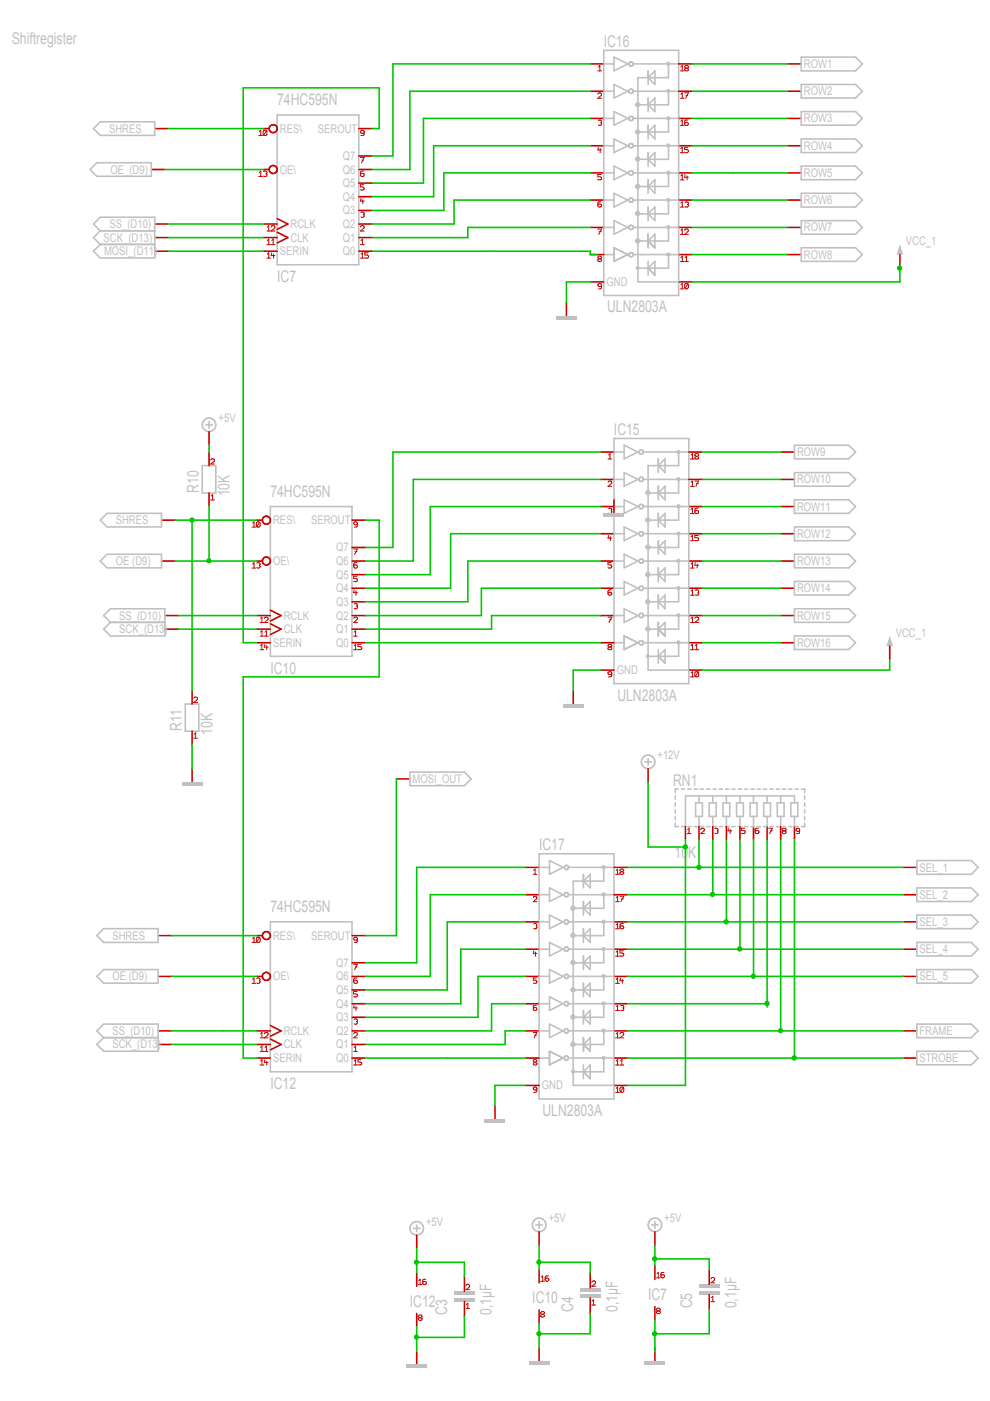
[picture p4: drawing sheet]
<svg xmlns="http://www.w3.org/2000/svg" width="210mm" height="297mm" viewBox="0 0 210 297" stroke-linecap="round" stroke-linejoin="round" font-family="sans-serif">
<path d="M114.3 181h15.9v52h-15.9zM124.4 186.8h.7" fill="none" stroke="#c0c0c0" stroke-width=".34"/>
<g fill="none" stroke="#c80000" stroke-width=".34">
<path d="M111.4 195.5h2.9M111.4 189.7h2.9M111.4 183.9h2.9M130.2 195.5h2.9M111.4 201.3h2.9M111.4 207h2.9M111.4 212.8h2.9M111.4 218.6h2.9M130.2 201.3h2.9M130.2 207h2.9M130.2 212.8h2.9M130.2 218.6h2.9"/>
<path d="M111.4 230.1h2.9M130.2 224.3h2.9M130.2 230.1h2.9"/>
</g>
<g fill="none" stroke="#c80000" stroke-width=".21">
<path d="M113.1 190.3a.39 .39 0 0 1 .4-.3 .39 .39 0 0 1 .3 .4l-.7 .8h.7M113.1 185.4h.7M113.2 195.9l.2-.1 .3 .1v.5M113.2 184.5l.3-.2v1.1M113.7 196.4h.1M113.7 196.4l.1 .2a.42 .42 0 0 1-.6 .2M130.5 196.9h.8M130.6 196.1l.3-.3v1.1M132.2 195.8l-.6 .1-.2 .7a.42 .42 0 0 0 .4 .3 .42 .42 0 0 0 .4-.3 .44 .44 0 0 0-.4-.3 .44 .44 0 0 0-.4 .3M113.1 218.9h.7l-.6 1.1M113.2 201.6l-.1 .5h.7M113.4 219.5h.3"/>
<path d="M113.5 201.8v.9M113.7 207.3h-.6v.5h.4l.3 .3-.1 .3-.2 .1-.4-.1M113.7 213.1l-.5 .1-.1 .8a.39 .39 0 0 0 .4 .3 .39 .39 0 0 0 .3-.4 .41 .41 0 0 0-.3-.3 .41 .41 0 0 0-.4 .3M130.5 202.7h.8M130.5 208.5h.8M130.5 214.2h.8M130.6 201.8l.3-.2v1.1M130.6 207.6l.3-.3v1.2M130.6 213.4l.3-.3v1.1M130.6 219.2l.3-.3v1.1M131.4 219.2a.42 .42 0 0 1 .4-.3 .42 .42 0 0 1 .4 .3v.3l-.8 .5h.8M131.6 213.2a.41 .41 0 0 1 .4 0 .41 .41 0 0 1 .2 .3v.2"/>
<path d="M131.6 207.3l-.2 .6h.8M132 207.6v.9M132 213.7h.2M132.2 201.6h-.8v.5h.6l.2 .3-.2 .3-.6-.1M132.2 213.7v.3a.44 .44 0 0 1-.6 .2M113.8 230.8a.39 .39 0 0 1-.4 .3 .39 .39 0 0 1-.3-.3 .39 .39 0 0 1 .4-.3 .39 .39 0 0 1 .3 .3l-.1 .7-.5 .1M130.5 220h.8M130.5 225.8h.8M130.5 231.6h.8M130.6 225l.3-.3v1.1M130.6 230.8l.3-.3v1.1M131.4 225.8h.8"/>
<path d="M131.6 225l.3-.3v1.1M132.2 230.5v1l-.2 .1-.4-.1M132.2 230.5a.45 .45 0 0 0-.8 .3l.2 .7M132.2 230.5l-.6 1"/>
</g>
<g fill="#c0c0c0">
<circle cx="121.5" cy="221.4" r=".57"/>
<circle cx="121.5" cy="215.6" r=".57"/>
<circle cx="121.5" cy="209.9" r=".57"/>
<circle cx="121.5" cy="204.1" r=".57"/>
<circle cx="121.5" cy="198.3" r=".57"/>
<circle cx="121.5" cy="192.6" r=".57"/>
</g>
<g fill="none" stroke="#c0c0c0" stroke-width=".34">
<path d="M121.5 198.4h4.4M121.5 192.6h4.4M123.7 185.4v2.9M123.7 191.1v2.9M123.7 196.9v2.9M123.7 186.8l1.4-1.4v2.9zM124.4 186.8h-2.9v43.3h8.7M125.1 186.8h.8M125.1 191.1v2.9l-1.4-1.4zM125.1 196.9v2.9l-1.4-1.4zM121.5 204.1h4.4M121.5 209.9h4.4"/>
<path d="M121.5 215.7h4.4M123.7 202.7v2.9M123.7 208.4v2.9M123.7 214.2v2.9M123.7 204.1l1.4-1.4v2.9zM125.1 208.4v2.9l-1.4-1.4zM125.1 214.2v2.9l-1.4-1.4zM121.5 221.4h4.4M123.7 220v2.9M125.1 220v2.9l-1.4-1.5z"/>
</g>
<g fill="#c0c0c0">
<circle cx="128" cy="218.5" r=".46"/>
<circle cx="128" cy="212.7" r=".45"/>
<circle cx="128" cy="207" r=".46"/>
<circle cx="128" cy="201.2" r=".45"/>
<circle cx="128" cy="195.4" r=".45"/>
<circle cx="128" cy="189.7" r=".46"/>
<circle cx="128" cy="183.9" r=".45"/>
</g>
<g fill="none" stroke="#c0c0c0" stroke-width=".34">
<path d="M114.3 183.9h2.2M114.3 189.7h2.2M114.3 195.5h2.2M116.5 182.5l2.9 1.4-2.9 1.5zM116.5 188.3l2.9 1.4-2.9 1.4zM116.5 194l2.9 1.5-2.9 1.4zM116.5 199.8l2.9 1.5-2.9 1.4zM120.5 183.9h9.7M120.5 189.7h9.7M120.5 195.5h9.7M128 183.9v2.9h-2.1M128 189.7v2.9h-2.1"/>
<path d="M128 195.5v2.9h-2.1M114.3 201.3h2.2M114.3 212.8h2.2M114.3 207h2.2M114.3 218.6h2.2M116.5 205.6l2.9 1.4-2.9 1.4zM116.5 211.3l2.9 1.5-2.9 1.4zM120.5 201.3h9.7M120.5 212.8h9.7M120.5 207h9.7M120.5 218.6h9.7M128 201.3v2.8h-2.1"/>
<path d="M128 207v2.9h-2.1M128 212.8v2.9h-2.1M128 218.6v2.8h-2.1M116.5 222.9l2.9 1.4-2.9 1.5z"/>
<circle cx="120.1" cy="183.9" r=".46"/>
<circle cx="120.1" cy="195.5" r=".46"/>
<circle cx="120.1" cy="189.7" r=".45"/>
<circle cx="120.1" cy="218.6" r=".46"/>
<circle cx="120.1" cy="207" r=".46"/>
<circle cx="120.1" cy="201.2" r=".45"/>
<circle cx="120.1" cy="212.8" r=".45"/>
</g>
<path d="M130.2 183.9h2.9M130.2 189.7h2.9" fill="none" stroke="#c80000" stroke-width=".34"/>
<path d="M130.5 185.4h.8M130.5 191.2h.8M130.6 184.5l.3-.2v1.1M130.6 190.3l.3-.3v1.2M131.4 184.4v.2l.8 .4v.2l-.2 .2-.6-.2v-.2l.8-.4-.2-.3zM131.4 190h.8l-.5 1.2M131.7 190.6h.5" fill="none" stroke="#c80000" stroke-width=".21"/>
<g fill="#c0c0c0">
<circle cx="128" cy="224.3" r=".45"/>
<circle cx="121.5" cy="227.2" r=".45"/>
</g>
<g fill="none" stroke="#c0c0c0" stroke-width=".34">
<path d="M128 10.7h15.9v52h-15.9zM138.1 16.5h.8M116.5 217.1l2.9 1.5-2.9 1.4zM114.3 224.3h2.2M116.5 222.9l2.9 1.4-2.9 1.5zM120.8 224.3h9.4M123.7 220v2.9M123.7 225.8v2.9M123.7 221.4l1.4 1.5M125.1 225.8v2.9l-1.4-1.5zM128 224.3v2.9h-6.5"/>
<circle cx="120.1" cy="224.3" r=".46"/>
</g>
<g fill="none" stroke="#c80000" stroke-width=".34">
<path d="M125.1 19.3h2.9M125.1 13.5h2.9M125.1 30.9h2.9M125.1 36.7h2.9M125.1 25.1h2.9M143.9 30.9h2.9M143.9 36.7h2.9M143.9 25.1h2.9M125.1 42.4h2.9M125.1 48.2h2.9M125.1 59.8h2.9M143.9 42.4h2.9"/>
<path d="M143.9 48.2h2.9M143.9 54h2.9M143.9 59.8h2.9M111.4 224.3h2.9"/>
</g>
<g fill="none" stroke="#c80000" stroke-width=".21">
<path d="M126.7 20a.42 .42 0 0 1 .4-.3 .42 .42 0 0 1 .5 .3l-.1 .2-.8 .6h.9M126.7 15h.9M126.9 14.2l.3-.3v1.1M126.9 25.6l.1-.2 .5 .2v.4M126.9 31.2l-.2 .6h.9M127.3 31.5v.9M127.3 26h.2M127.5 37h-.8v.5h.6l.3 .3a.51 .51 0 0 1-.9 .3M127.5 26l.1 .3a.42 .42 0 0 1-.7 .2M144.2 32.4h.8M144.2 38.1h.8M144.2 26.6h.8"/>
<path d="M144.4 25.7l.3-.3v1.2M144.4 31.5l.3-.3v1.2M144.4 37.3l.3-.3v1.1M145.2 37v.6h.8M145.7 37.3v.8M145.8 31.2h-.6v.5h.5l.3 .4-.3 .3-.5-.1M145.8 25.4l-.6 .2v.7a.41 .41 0 0 0 .4 .3 .41 .41 0 0 0 .4-.4 .42 .42 0 0 0-.8-.2v.2M126.7 48.6h.9l-.6 1.1M127 49.1h.5M127.5 42.8l-.6 .1-.2 .7a.39 .39 0 0 0 .6 .3 .39 .39 0 0 0 .2-.6 .47 .47 0 0 0-.8 .2M144.2 43.9h.8M144.2 49.7h.8"/>
<path d="M144.2 55.5h.8M144.4 43.1l.3-.3v1.1M144.4 48.9l.3-.3v1.1M144.4 54.6l.3-.3v1.2M145.2 48.9a.42 .42 0 0 1 .4-.4 .42 .42 0 0 1 .4 .4l-.8 .8h.8M145.2 55.5h.8M145.2 42.9a.44 .44 0 0 1 .8 .2l-.2 .2M145.2 54.6l.3-.3v1.2M145.8 43.3h.1M145.8 43.3l.2 .2a.42 .42 0 0 1-.3 .4 .42 .42 0 0 1-.5-.1M127.6 60.5a.42 .42 0 0 1-.5 .3 .42 .42 0 0 1-.4-.4 .44 .44 0 0 1 .4-.3 .44 .44 0 0 1 .5 .3l-.1 .7-.6 .2M144.2 61.3h.8"/>
<path d="M144.4 60.4l.3-.3v1.2M145.8 60.2l.2 .8a.42 .42 0 0 1-.8 .1M145.8 60.2a.44 .44 0 0 0-.6 .2v.7M145.8 60.2l-.6 .9M113.2 224.7l-.1 .3 .7 .4-.1 .4h-.5l-.1-.2v-.2l.7-.4-.1-.3z"/>
</g>
<g fill="#c0c0c0">
<circle cx="135.2" cy="51.1" r=".57"/>
<circle cx="135.2" cy="45.3" r=".57"/>
<circle cx="135.2" cy="39.5" r=".57"/>
<circle cx="135.2" cy="33.7" r=".57"/>
<circle cx="135.2" cy="28" r=".57"/>
<circle cx="135.2" cy="22.2" r=".56"/>
</g>
<g fill="none" stroke="#c0c0c0" stroke-width=".34">
<path d="M137.4 15v2.9M137.4 16.5l1.5-1.5v2.9zM138.1 16.5h-2.8v43.3h8.6M138.9 16.5h.7M135.3 28h4.3M135.3 33.8h4.3M135.3 39.5h4.3M135.3 22.2h4.3M137.4 20.8v2.9M137.4 26.5v3M137.4 32.3v2.9M137.4 38.1v2.9"/>
<path d="M137.4 22.2l1.5-1.4v2.9zM137.4 39.5l1.5-1.4v2.9zM138.9 26.5v3l-1.5-1.5zM138.9 32.3v2.9l-1.5-1.4zM135.3 45.3h4.3M135.3 51.1h4.3M137.4 43.9v2.9M137.4 49.7v2.8M137.4 51.1l1.5-1.4v2.8zM138.9 43.9v2.9l-1.5-1.5z"/>
</g>
<g fill="#c0c0c0">
<circle cx="141.7" cy="48.2" r=".46"/>
<circle cx="141.7" cy="42.4" r=".45"/>
<circle cx="141.7" cy="36.6" r=".46"/>
<circle cx="141.7" cy="30.8" r=".45"/>
<circle cx="141.7" cy="25.1" r=".45"/>
<circle cx="141.7" cy="19.3" r=".46"/>
<circle cx="141.7" cy="13.5" r=".45"/>
</g>
<g fill="none" stroke="#c0c0c0" stroke-width=".34">
<path d="M128 13.5h2.2M128 19.3h2.2M130.2 12.1l2.9 1.4-2.9 1.5zM130.2 17.9l2.9 1.4-2.9 1.5zM134.2 13.5h9.7M134.2 19.3h9.7M141.7 13.5v3h-2.1M141.7 19.3v2.9h-2.1M128 25.1h2.2M128 30.9h2.2M128 36.7h2.2M130.2 23.7l2.9 1.4-2.9 1.4z"/>
<path d="M130.2 29.5l2.9 1.4-2.9 1.4zM130.2 35.2l2.9 1.5-2.9 1.4zM134.2 25.1h9.7M134.2 30.9h9.7M134.2 36.7h9.7M141.7 25.1v2.9h-2.1M141.7 30.9v2.9h-2.1M141.7 36.7v2.8h-2.1M128 42.4h2.2M128 48.2h2.2M130.2 52.5l2.9 1.5-2.9 1.4zM130.2 41l2.9 1.4-2.9 1.5z"/>
<path d="M134.2 42.4h9.7M134.2 48.2h9.7M141.7 42.4v2.9h-2.1M141.7 48.2v2.9h-2.1"/>
<circle cx="133.8" cy="19.3" r=".46"/>
<circle cx="133.8" cy="13.6" r=".46"/>
<circle cx="133.8" cy="25.1" r=".47"/>
<circle cx="133.8" cy="36.7" r=".47"/>
<circle cx="133.8" cy="30.9" r=".46"/>
<circle cx="133.8" cy="48.2" r=".46"/>
<circle cx="133.8" cy="42.4" r=".46"/>
</g>
<path d="M143.9 13.5h2.9M143.9 19.3h2.9" fill="none" stroke="#c80000" stroke-width=".34"/>
<path d="M144.2 15h.8M144.4 14.2l.3-.3v1.1M144.4 20l.3-.3v1.1M145.2 19.7h.8l-.6 1.1M145.4 13.9l-.2 .4 .8 .3-.2 .4-.6-.1v-.3l.8-.3-.2-.4zM144.2 20.8h.8M145.5 20.2h.3" fill="none" stroke="#c80000" stroke-width=".21"/>
<g fill="#c0c0c0">
<circle cx="141.7" cy="54" r=".45"/>
<circle cx="135.2" cy="56.8" r=".44"/>
</g>
<g fill="none" stroke="#c0c0c0" stroke-width=".34">
<path d="M128 54h2.2M130.2 46.8l2.9 1.4-2.9 1.5zM130.2 52.5l2.9 1.5-2.9 1.4zM134.5 54h9.4M137.4 49.7v2.8M137.4 55.4v2.9M137.4 51.1l1.5 1.4M138.9 55.4v2.9l-1.5-1.4zM141.7 54v2.9h-6.4M130.2 93h15.9v51.9h-15.9zM140.3 98.7h.7"/>
<circle cx="133.8" cy="54" r=".47"/>
</g>
<g fill="none" stroke="#c80000" stroke-width=".34">
<path d="M125.1 54h2.9M127.3 95.8h2.9M127.3 113.2h2.9M127.3 119h2.9M127.3 107.4h2.9M127.3 101.6h2.9M146.1 113.2h2.8M146.1 119h2.8M146.1 107.4h2.8M127.3 124.7h2.9M127.3 130.5h2.9M146.1 124.7h2.8"/>
<path d="M146.1 130.5h2.8M146.1 136.3h2.8M127.3 142.1h2.9M146.1 142.1h2.8"/>
</g>
<g fill="none" stroke="#c80000" stroke-width=".21">
<path d="M127 54.3l-.3 .4 .9 .4-.3 .4-.6-.2v-.2l.9-.4-.3-.4zM128.9 97.3h.8M129 96.5l.3-.3v1.1M128.9 102.2a.42 .42 0 0 1 .5-.2 .42 .42 0 0 1 .3 .4l-.8 .7h.8M129 107.8a.41 .41 0 0 1 .5 0 .41 .41 0 0 1 .2 .3l-.1 .2M129 113.5l-.1 .6h.8M129.4 113.8v.8M129.5 108.3h.1M129.6 119.3h-.7v.5h.7l.1 .3a.51 .51 0 0 1-.8 .3M129.6 108.3l.1 .3a.42 .42 0 0 1-.7 .2M146.4 114.6h.8M146.4 108.9h.8"/>
<path d="M146.5 108l.3-.3v1.2M146.5 113.8l.3-.3v1.1M146.5 119.6l.3-.3v1.1M147.4 119.3l-.1 .5h.8M147.8 119.6v.8M148 113.5h-.7v.5l.7 .1 .1 .3a.54 .54 0 0 1-.8 .2M148 107.7l-.6 .1-.1 .8a.39 .39 0 0 0 .5 .3 .39 .39 0 0 0 .2-.6 .42 .42 0 0 0-.7 .2M128.9 130.9h.8l-.6 1.1M129.2 131.4h.4M129.6 125.1l-.6 .1-.1 .7a.42 .42 0 0 0 .4 .3 .42 .42 0 0 0 .4-.3v-.1a.44 .44 0 0 0-.4-.3 .44 .44 0 0 0-.4 .3M146.4 120.4h.8M146.4 126.2h.8"/>
<path d="M146.4 132h.8M146.4 137.8h.8M146.5 125.3l.3-.2v1.1M146.5 131.1l.3-.2v1.1M146.5 136.9l.3-.3v1.2M147.3 131.1a.39 .39 0 0 1 .5-.2 .39 .39 0 0 1 .2 .5l-.7 .6h.8M147.3 137.8h.8M147.4 125.2a.42 .42 0 0 1 .7 .1l-.1 .3M147.4 136.9l.3-.3v1.2M147.9 125.6h.1M148 125.6l.1 .3a.45 .45 0 0 1-.7 .2M129.7 142.8a.42 .42 0 0 1-.4 .2 .42 .42 0 0 1-.4-.3 .44 .44 0 0 1 .4-.3 .44 .44 0 0 1 .4 .3l-.1 .7-.6 .1"/>
<path d="M146.4 143.5h.8M146.5 142.7l.3-.3v1.1M148 142.5l.1 .8a.47 .47 0 0 1-.7 .1M148 142.5a.47 .47 0 0 0-.7 .2l.1 .7M148 142.5l-.6 .9"/>
</g>
<g fill="#c0c0c0">
<circle cx="137.4" cy="133.3" r=".57"/>
<circle cx="137.4" cy="127.6" r=".57"/>
<circle cx="137.3" cy="121.8" r=".57"/>
<circle cx="137.3" cy="116" r=".57"/>
<circle cx="137.4" cy="110.3" r=".57"/>
<circle cx="137.3" cy="104.5" r=".57"/>
</g>
<g fill="none" stroke="#c0c0c0" stroke-width=".34">
<path d="M139.6 97.3v2.9M139.6 98.7l1.4-1.4v2.9zM140.3 98.7h-2.9v43.4h8.7M141 98.7h.7M137.4 110.3h4.3M137.4 116.1h4.3M137.4 104.5h4.3M139.6 103.1v2.9M139.6 108.8v2.9M139.6 114.6v2.9M139.6 104.5l1.4-1.4v2.9zM139.6 110.3l1.4-1.5v2.9z"/>
<path d="M139.6 116.1l1.4-1.5v2.9zM137.4 121.8h4.3M137.4 127.6h4.3M137.4 133.4h4.3M139.6 120.4v2.9M139.6 126.2v2.9M139.6 132v2.8M139.6 127.6l1.4-1.4v2.9zM141 120.4v2.9l-1.4-1.5zM141 132v2.8l-1.4-1.4z"/>
</g>
<g fill="#c0c0c0">
<circle cx="143.9" cy="130.5" r=".45"/>
<circle cx="143.9" cy="124.7" r=".45"/>
<circle cx="143.8" cy="118.9" r=".46"/>
<circle cx="143.9" cy="113.1" r=".45"/>
<circle cx="143.8" cy="107.4" r=".46"/>
<circle cx="143.9" cy="101.6" r=".45"/>
<circle cx="143.9" cy="95.8" r=".45"/>
</g>
<g fill="none" stroke="#c0c0c0" stroke-width=".34">
<path d="M130.2 95.8h2.1M132.3 94.4l3 1.4-3 1.5zM136.4 95.8h9.7M143.9 95.8v2.9h-2.2M130.2 101.6h2.1M130.2 107.4h2.1M130.2 113.2h2.1M130.2 119h2.1M132.3 100.2l3 1.4-3 1.5zM132.3 106l3 1.4-3 1.4zM132.3 111.7l3 1.5-3 1.4zM132.3 117.5l3 1.5-3 1.4z"/>
<path d="M136.4 101.6h9.7M136.4 107.4h9.7M136.4 113.2h9.7M136.4 119h9.7M143.9 101.6v2.9h-2.2M143.9 107.4v2.9h-2.2M143.9 113.2v2.9h-2.2M143.9 119v2.8h-2.2M130.2 124.7h2.1M130.2 130.5h2.1M132.3 134.8l3 1.5-3 1.4zM132.3 123.3l3 1.4-3 1.5z"/>
<path d="M136.4 124.7h9.7M136.4 130.5h9.7M143.9 124.7v2.9h-2.2M143.9 130.5v2.9h-2.2"/>
<circle cx="136" cy="95.8" r=".47"/>
<circle cx="136" cy="107.4" r=".46"/>
<circle cx="136" cy="113.2" r=".46"/>
<circle cx="136" cy="101.6" r=".46"/>
<circle cx="136" cy="118.9" r=".45"/>
<circle cx="136" cy="124.7" r=".47"/>
<circle cx="136" cy="130.5" r=".46"/>
</g>
<path d="M146.1 95.8h2.8M146.1 101.6h2.8" fill="none" stroke="#c80000" stroke-width=".34"/>
<path d="M146.4 97.3h.8M146.5 96.5l.3-.3v1.1M147.5 96.2l-.2 .4 .8 .3-.2 .4-.6-.1v-.3l.8-.3-.2-.4zM146.4 103.1h.8M146.5 102.2l.3-.2v1.1M147.3 102h.8l-.6 1.1M147.6 102.5h.4" fill="none" stroke="#c80000" stroke-width=".21"/>
<g fill="#c0c0c0">
<circle cx="143.8" cy="136.2" r=".46"/>
<circle cx="137.4" cy="139.1" r=".44"/>
</g>
<g fill="none" stroke="#c0c0c0" stroke-width=".34">
<path d="M130.2 136.3h2.1M132.3 129.1l3 1.4-3 1.5zM132.3 134.8l3 1.5-3 1.4zM136.7 136.3h9.4M139.6 139.1l1.4-1.4v2.9zM139.6 132v2.8M139.6 137.7v2.9M139.6 133.4l1.4 1.4M143.9 136.3v2.8h-6.5"/>
<circle cx="136" cy="136.3" r=".46"/>
</g>
<path d="M127.3 136.3h2.9M121.5 146.4v2.9" fill="none" stroke="#c80000" stroke-width=".34"/>
<path d="M129.1 136.6l-.2 .4 .8 .4-.2 .4h-.4l-.2-.2v-.2l.8-.4-.2-.4z" fill="none" stroke="#c80000" stroke-width=".21"/>
<path d="M119.4 149.3h4.3v.7h-4.3z" fill-rule="evenodd" fill="#c0c0c0"/>
<path d="M130.2 106v2.8" fill="none" stroke="#c80000" stroke-width=".34"/>
<path d="M128 108.8h4.3v.8h-4.3z" fill-rule="evenodd" fill="#c0c0c0"/>
<path d="M84 165.1h2.9" fill="none" stroke="#c80000" stroke-width=".34"/>
<path d="M86.9 163.7h11.6l1.4 1.4-1.4 1.5h-11.6z" fill="none" stroke="#c0c0c0" stroke-width=".34"/>
<g fill="#c0c0c0">
<path d="M148.2 272.3h4.4v.7h-4.4z" fill-rule="evenodd"/>
<path d="M148.2 273.8h4.4v.7h-4.4z" fill-rule="evenodd"/>
</g>
<path d="M150.4 269.1v3.2M150.4 274.5v3.2" fill="none" stroke="#c80000" stroke-width=".34"/>
<path d="M150.7 271.1l.3-.3 .4 .2v.4l-.7 .6h.8M150.7 276h.8M150.8 275.1l.3-.3v1.2" fill="none" stroke="#c80000" stroke-width=".21"/>
<g fill="#c0c0c0">
<path d="M123 273h4.3v.8h-4.3z" fill-rule="evenodd"/>
<path d="M123 274.5h4.3v.7h-4.3z" fill-rule="evenodd"/>
</g>
<path d="M125.1 269.8v3.2M125.1 275.2v3.3" fill="none" stroke="#c80000" stroke-width=".34"/>
<path d="M125.5 271.9a.42 .42 0 0 1 .4-.3 .42 .42 0 0 1 .4 .3l-.1 .3-.7 .5h.8M125.5 276.7h.8M125.6 275.8l.3-.3v1.2" fill="none" stroke="#c80000" stroke-width=".21"/>
<g fill="#c0c0c0">
<path d="M96.3 273.8h4.3v.7h-4.3z" fill-rule="evenodd"/>
<path d="M96.3 275.2h4.3v.7h-4.3z" fill-rule="evenodd"/>
</g>
<g fill="none" stroke="#c80000" stroke-width=".34">
<path d="M32.8 27.3h2.9M55.9 27.3h1.2M55.9 35.9h1.2M76.1 27.3h2.9M76.1 35.9h2.9M76.1 33.1h2.9M76.1 38.8h2.9M55.9 53.3h2.9M55.9 47.5h2.9M55.9 50.4h2.9M58.8 46.4l2.2 1.1-2.2 1.1M58.8 49.2l2.2 1.2-2.2 1.1"/>
<path d="M76.1 53.3h2.9M76.1 47.5h2.9M76.1 50.4h2.9M76.1 41.7h2.9M76.1 44.6h2.9M44.3 91.5v2.9M44.3 95.8v2.9M34.2 110.3h2.9M44.3 104.5v2.9M54.4 110.3h1.2M54.4 119h1.2M74.6 110.3h2.9"/>
<path d="M74.6 119h2.9M74.6 116.1h2.9M54.4 136.3h2.9M54.4 130.5h2.9M54.4 133.4h2.9M57.3 129.4l2.3 1.1-2.3 1.2M57.3 132.2l2.3 1.2-2.3 1.1M74.6 136.3h2.9M74.6 130.5h2.9M74.6 133.4h2.9M74.6 121.8h2.9M74.6 124.7h2.9"/>
<path d="M74.6 127.6h2.9M40.7 146.4v2.9M40.7 155v2.9M40.7 163v2.9M145.3 175.3v2.8M148.2 175.3v2.8M151.1 175.3v2.8M154 175.3v2.8M156.9 175.3v2.8M159.8 175.3v2.8M162.6 175.3v2.8M165.5 175.3v2.8"/>
<path d="M168.4 175.3v2.8M33.5 198.4h2.9M54.4 198.4h1.2M74.6 198.4h2.9M54.4 207h1.2M54.4 218.6h2.9M57.3 217.4l2.3 1.2-2.3 1.1M74.6 207h2.9M74.6 218.6h2.9M74.6 204.1h2.9M74.6 209.9h2.9M74.6 212.8h2.9"/>
<path d="M74.6 215.7h2.9M54.4 224.3h2.9M54.4 221.4h2.9M57.3 220.3l2.3 1.1-2.3 1.2M74.6 224.3h2.9M74.6 221.4h2.9M88.3 269.8v2.9M88.3 278.5v2.8M98.5 270.6v3.2M98.5 275.9v3.3M114.3 269.1v2.9M114.3 277.7v2.9"/>
<path d="M138.9 268.4v2.9M138.9 277v2.9"/>
<circle cx="57.9" cy="35.9" r=".84"/>
<circle cx="57.9" cy="27.3" r=".85"/>
<circle cx="56.5" cy="118.9" r=".85"/>
<circle cx="56.5" cy="110.3" r=".85"/>
<circle cx="56.5" cy="198.4" r=".85"/>
<circle cx="56.5" cy="207" r=".85"/>
</g>
<g fill="none" stroke="#c80000" stroke-width=".21">
<path d="M54.9 28.7h.8M54.9 37.4h.8M55 27.9l.3-.3v1.1M55 36.6l.3-.3v1.1M55.9 36.4a.43 .43 0 0 1 .4-.1 .43 .43 0 0 1 .3 .4l-.1 .1M56.4 36.8h.1M56.5 27.7l.1 .8a.47 .47 0 0 1-.7 .2M56.5 27.7a.42 .42 0 0 0-.7 .2l.1 .8M56.5 36.8l.1 .3a.45 .45 0 0 1-.7 .2M56.5 27.7l-.6 1M76.4 33.4h.8l-.6 1.1M76.7 34h.4"/>
<path d="M77.1 36.3l-.6 .1-.1 .7a.42 .42 0 0 0 .4 .3 .42 .42 0 0 0 .4-.3v-.1a.42 .42 0 0 0-.4-.3 .42 .42 0 0 0-.4 .3M77.1 39.2h-.7v.4h.5l.3 .4a.51 .51 0 0 1-.8 .2M77.2 28a.41 .41 0 0 1-.4 .3 .41 .41 0 0 1-.4-.4 .42 .42 0 0 1 .7-.2v1h-.6M56.6 54.7h.8M56.6 49h.8M56.6 51.9h.8M56.7 48.1l.3-.3v1.2M56.7 51l.3-.3v1.2M56.7 53.9l.3-.3v1.1M57.5 48.1a.42 .42 0 0 1 .4-.3 .42 .42 0 0 1 .4 .3l-.1 .3-.7 .6h.8M57.5 51.9h.8M57.6 53.6l-.1 .6h.8"/>
<path d="M57.6 51l.3-.3v1.2M58 53.9v.8M76.4 48.1a.42 .42 0 0 1 .4-.3 .42 .42 0 0 1 .4 .3l-.1 .3-.7 .6h.8M76.4 54.7h.8M76.4 51.9h.8M76.5 45a.41 .41 0 0 1 .5 0 .41 .41 0 0 1 .2 .3l-.1 .2M76.5 51l.3-.3v1.2M76.5 53.9l.3-.3v1.1M76.5 42l-.1 .6h.8M76.9 42.3v.9M77 45.5h.1M77.1 45.5v.5l-.2 .1-.4-.1"/>
<path d="M78.1 53.6h-.8v.5h.6l.2 .3a.51 .51 0 0 1-.8 .3M44.7 97.5a.42 .42 0 0 1 .4-.2 .42 .42 0 0 1 .4 .3l-.8 .8h.8M44.7 106h.8M44.8 105.2l.3-.3v1.1M53.4 111.8h.8M53.6 110.9l.2-.3v1.2M53.6 119.6l.2-.3v1.1M54.4 119.4a.44 .44 0 0 1 .5-.1 .44 .44 0 0 1 .3 .4l-.2 .1M54.9 119.8h.1M55 110.7l.2 .8a.45 .45 0 0 1-.8 .2M55 119.8l.2 .3a.45 .45 0 0 1-.8 .3M55 110.7l-.1-.1-.5 .1v1"/>
<path d="M55 110.7l-.6 1M75 116.4h.8l-.6 1.2M75.3 117h.4M75.7 119.3l-.6 .1-.1 .7a.42 .42 0 0 0 .4 .4 .42 .42 0 0 0 .4-.4 .42 .42 0 0 0-.4-.4 .42 .42 0 0 0-.4 .4M75.8 111a.42 .42 0 0 1-.4 .3 .42 .42 0 0 1-.4-.3v-.1a.42 .42 0 0 1 .4-.3 .42 .42 0 0 1 .4 .3l-.1 .8-.6 .1M53.4 120.4h.8M55.2 137.8h.7M55.2 132h.7M55.2 134.9h.7M55.2 131.1l.3-.2v1.1M55.2 134l.3-.3v1.2M55.2 136.9l.3-.3v1.2"/>
<path d="M56 131.1a.39 .39 0 0 1 .6-.2 .39 .39 0 0 1 .2 .5l-.8 .6h.9M56 134.9h.9M56.2 134l.3-.3v1.2M56.2 136.6l-.2 .6h.9M56.6 136.9v.9M75 131.1a.39 .39 0 0 1 .5-.2 .39 .39 0 0 1 .2 .5l-.7 .6h.8M75 137.8h.8M75 134.9h.8M75.1 128.1a.41 .41 0 0 1 .4-.1 .41 .41 0 0 1 .3 .4l-.1 .1M75.1 134l.3-.3v1.2M75.1 136.9l.3-.3v1.2M75.1 125.1l-.1 .5h.8"/>
<path d="M75.5 125.3v.9M75.6 128.5h.1M75.7 122.2h-.7v.4h.5l.3 .4a.51 .51 0 0 1-.8 .2M75.7 128.5l.1 .3a.44 .44 0 0 1-.7 .2M76.6 136.6h-.7v.5h.5l.3 .4a.51 .51 0 0 1-.8 .2M41.1 148.1a.42 .42 0 0 1 .4-.3 .42 .42 0 0 1 .4 .3l-.1 .3-.7 .5h.8M41.1 156.5h.8M41.2 155.7l.3-.3v1.1M145.7 176.7h.8M145.8 175.9l.3-.3v1.1M148.5 175.9a.42 .42 0 0 1 .4-.3 .42 .42 0 0 1 .5 .3l-.1 .2-.8 .6h.9M151.6 175.7a.41 .41 0 0 1 .4-.1 .41 .41 0 0 1 .2 .4l-.1 .1"/>
<path d="M152.1 176.1h.1M152.1 176.1l.1 .3a.42 .42 0 0 1-.6 .3M154.4 175.6l-.1 .5h.9M154.8 175.9v.8M157.9 175.6h-.7v.5h.5l.3 .3a.51 .51 0 0 1-.8 .3M160.8 175.6l-.6 .1-.1 .7a.4 .4 0 0 0 .5 .3 .4 .4 0 0 0 .2-.6 .45 .45 0 0 0-.7 .3M163 175.6h.8l-.6 1.1M163.3 176.1h.4M165.9 175.8l.2-.2h.4l.2 .2v.2l-.8 .4 .2 .3h.4l.2-.3-.8-.4zM169.5 176l-.4 .3-.3-.4a.39 .39 0 0 1 .4-.3 .39 .39 0 0 1 .3 .3v.8h-.6M53.4 199.8h.8M53.6 199l.2-.3v1.1"/>
<path d="M55 198.8l.2 .8a.47 .47 0 0 1-.8 .1M55 198.8a.44 .44 0 0 0-.6 .2v.7M55 198.8l-.6 .9M75.8 199.1a.42 .42 0 0 1-.5 .3 .42 .42 0 0 1-.3-.4 .44 .44 0 0 1 .4-.3 .44 .44 0 0 1 .4 .3l-.1 .7-.6 .1M53.4 208.5h.8M53.6 207.6l.2-.3v1.2M54.4 207.4a.44 .44 0 0 1 .5 0 .44 .44 0 0 1 .3 .3l-.2 .2M54.9 207.9h.1M55 207.9l.2 .3a.45 .45 0 0 1-.8 .2M55.2 219.2l.3-.3v1.1M56 219.2a.42 .42 0 0 1 .5-.3 .42 .42 0 0 1 .4 .3l-.1 .3-.8 .5h.9M75 219.2a.42 .42 0 0 1 .4-.3 .42 .42 0 0 1 .4 .3l-.1 .3-.7 .5h.8"/>
<path d="M75 204.5h.8l-.6 1.1M75.1 216.1a.41 .41 0 0 1 .4-.1 .41 .41 0 0 1 .3 .4l-.1 .2M75.1 213.1l-.1 .6h.8M75.3 205h.4M75.5 213.4v.8M75.6 216.6h.1M75.7 207.3l-.6 .1-.1 .8a.42 .42 0 0 0 .4 .3 .42 .42 0 0 0 .4-.3l-.1-.3a.42 .42 0 0 0-.7 .2M75.7 210.2h-.7v.5l.7 .1 .1 .3a.54 .54 0 0 1-.8 .2M75.7 216.6v.4l-.2 .2-.4-.2M55.2 225.8h.7M55.2 220h.7M55.2 222.9h.7"/>
<path d="M55.2 222.1l.3-.3v1.1M55.2 225l.3-.3v1.1M56 222.9h.9M56.2 224.7l-.2 .6h.9M56.2 222.1l.3-.3v1.1M56.6 225v.8M75 225.8h.8M75 222.9h.8M75.1 222.1l.3-.3v1.1M75.1 225l.3-.3v1.1M76.6 224.7h-.7v.5h.5l.3 .4a.54 .54 0 0 1-.8 .1M88.7 272.4h.8"/>
<path d="M88.8 271.5l.3-.3v1.2M88.9 278.8l-.2 .4 .8 .4-.2 .4-.6-.2v-.2l.8-.4-.2-.4zM90.3 271.2l-.6 .1v.9a.42 .42 0 0 0 .7-.1v-.1a.42 .42 0 0 0-.4-.3 .42 .42 0 0 0-.4 .3M98.8 272.6l.3-.3 .4 .1v.5l-.7 .5h.8M98.8 277.4h.8M98.9 276.6l.3-.3v1.1M114.6 271.7h.8M114.8 270.8l.3-.3v1.2M114.9 278.1l-.3 .4 .8 .3-.1 .4h-.4l-.3-.1v-.3l.8-.3-.1-.4zM116.3 270.5l-.6 .1-.1 .8a.42 .42 0 0 0 .4 .3 .42 .42 0 0 0 .4-.3v-.1a.42 .42 0 0 0-.4-.3 .42 .42 0 0 0-.4 .3M139.2 270.9h.8M139.3 270l.3-.2v1.1"/>
<path d="M139.4 277.4l-.2 .3 .8 .4-.2 .4-.6-.2v-.2l.8-.4-.2-.3zM140.8 269.8l-.6 .1-.1 .7 .5 .3 .3-.3a.39 .39 0 0 0-.4-.4 .39 .39 0 0 0-.4 .4"/>
</g>
<g fill="none" stroke="#c0c0c0" stroke-width=".34">
<path d="M21.3 25.8h11.5v2.9h-11.5l-1.5-1.4zM58.8 24.4h17.3v31.7h-17.3zM42.9 98.7h2.9v5.8h-2.9zM43.6 90.1h1.4M44.3 89.4v1.4M21.3 110.3l1.4-1.5h11.5v2.9h-11.5zM57.3 107.4h17.3v31.7h-17.3zM39.3 149.3h2.9v5.7h-2.9zM143.2 168.7v.8M143.2 170.2v.7M143.2 171.7v.7M143.2 173.1v.7"/>
<path d="M143.2 174.5v.8h.6M143.8 167.3h-.6v.7M144.5 167.3h.7M144.5 175.3h.7M145.8 167.3h.7M145.8 175.3h.7M147.2 167.3h.7M147.2 175.3h.7M147.5 170.2h1.4v2.9h-1.4zM148.2 168.7v1.5M148.2 173.1v2.2M148.5 167.3h.7"/>
<path d="M148.5 175.3h.7M149.9 167.3h.6M149.9 175.3h.6M150.4 170.2h1.4v2.9h-1.4zM151.1 168.7v1.5M151.1 173.1v2.2M151.2 167.3h.6M151.2 175.3h.6M152.5 167.3h.7M152.5 175.3h.7M153.3 170.2h1.4v2.9h-1.4zM153.9 167.3h.7"/>
<path d="M153.9 175.3h.7M154 168.7v1.5M154 173.1v2.2M155.2 167.3h.7M155.2 175.3h.7M156.2 170.2h1.4v2.9h-1.4zM156.5 167.3h.7M156.5 175.3h.7M156.9 168.7v1.5M156.9 173.1v2.2M157.9 167.3h.6M157.9 175.3h.6"/>
<path d="M159 170.2h1.5v2.9h-1.5zM159.2 167.3h.7M159.2 175.3h.7M159.8 168.7v1.5M159.8 173.1v2.2M160.6 167.3h.6M160.6 175.3h.6M161.9 167.3h.7M161.9 175.3h.7M161.9 170.2h1.5v2.9h-1.5zM162.6 168.7v1.5M162.6 173.1v2.2"/>
<path d="M163.2 167.3h.7M163.2 175.3h.7M164.6 167.3h.6M164.6 175.3h.6M164.8 170.2h1.4v2.9h-1.4zM165.5 168.7v1.5M165.5 173.1v2.2M165.9 167.3h.7M165.9 175.3h.7M167.3 167.3h.6M167.3 175.3h.6M167.7 170.2h1.5v2.9h-1.5z"/>
<path d="M168.4 170.2v-1.5h-23.1v6.6M168.4 173.1v2.2M168.6 167.3h.6M168.6 175.3h.6M169.9 167.3h.7v.7M170.6 168.7v.8M170.6 170.2v.7M170.6 171.7v.7M170.6 173.1v.7M170.6 174.5v.8h-.7M22 196.9h11.5v2.9h-11.5l-1.5-1.4zM57.3 195.5h17.3v31.7h-17.3z"/>
<circle cx="44.3" cy="90.1" r="1.44"/>
</g>
<path d="M38.6 165.9h4.3v.7h-4.3z" fill-rule="evenodd" fill="#c0c0c0"/>
<g fill="none" stroke="#c80000" stroke-width=".34">
<path d="M167 13.5h2.9M32.1 35.9h2.9M32.8 47.5h2.9M32.8 50.4h2.9M32.8 53.3h2.9M34.2 119h2.9M35 130.5h2.8M35 133.4h2.8M191.5 195.5h2.9M191.5 189.7h2.9M191.5 183.9h2.9M33.5 218.6h2.9"/>
<path d="M33.5 207h2.9M191.5 207h2.9M191.5 201.3h2.9M33.5 221.4h2.9M88.3 261.9v2.9M114.3 261.2v2.8M138.9 261.2v2.8M138.9 285.7v2.9"/>
</g>
<g fill="none" stroke="#c0c0c0" stroke-width=".34">
<path d="M169.9 12.1h11.5l1.4 1.4-1.4 1.5h-11.5zM19.1 35.9l1.4-1.4h11.6v2.9h-11.6zM21.3 48.9l-1.5-1.4 1.5-1.4h11.5v8.6h-11.5l-1.5-1.4 1.5-1.5M21.3 48.9h11.5M21.3 48.9l-1.5 1.5 1.5 1.4M21.3 51.8h11.5M21.3 119l1.4-1.5h11.5v2.9h-11.5zM22 130.5l1.4-1.4h11.6v5.7h-11.6l-1.4-1.4 1.4-1.4zM23.4 132h11.6M194.4 182.5h11.6l1.4 1.4-1.4 1.5h-11.6zM194.4 188.3h11.6l1.4 1.4-1.4 1.4h-11.6zM194.4 194h11.6l1.4 1.5-1.4 1.4h-11.6z"/>
<path d="M194.4 199.8h11.6l1.4 1.5-1.4 1.4h-11.6zM20.5 207l1.5-1.4h11.5v2.8h-11.5zM20.5 218.6l1.5-1.5h11.5v5.8h-11.5l-1.5-1.5 1.5-1.4zM194.4 205.6h11.6l1.4 1.4-1.4 1.4h-11.6zM22 220h11.5M88.3 259.7v1.5M113.6 259.7h1.4M114.3 259v1.4M138.1 259.7h1.5M138.9 259v1.4M87.6 260.4h1.5"/>
<circle cx="114.3" cy="259.7" r="1.45"/>
<circle cx="138.9" cy="259.7" r="1.44"/>
<circle cx="88.4" cy="260.4" r="1.44"/>
</g>
<path d="M136.7 288.6h4.3v.7h-4.3z" fill-rule="evenodd" fill="#c0c0c0"/>
<path d="M114.3 285.7v2.9" fill="none" stroke="#c80000" stroke-width=".34"/>
<path d="M112.1 288.6h4.4v.7h-4.4z" fill-rule="evenodd" fill="#c0c0c0"/>
<path d="M88.3 286.4v2.9" fill="none" stroke="#c80000" stroke-width=".34"/>
<path d="M86.2 289.3h4.3v.7h-4.3z" fill-rule="evenodd" fill="#c0c0c0"/>
<g fill="none" stroke="#c0c0c0" stroke-width=".34">
<path d="M136.7 161.5h1.4M137.4 160.8v1.5M194.4 217.1h11.6l1.4 1.5-1.4 1.4h-11.6zM194.4 222.9h11.6l1.4 1.4-1.4 1.5h-11.6z"/>
<circle cx="137.4" cy="161.5" r="1.44"/>
</g>
<path d="M137.4 163v2.9M191.5 218.6h2.9M191.5 224.3h2.9" fill="none" stroke="#c80000" stroke-width=".34"/>
<path d="M188.6 134.8l.8 2.2h-1.5z" fill="#c0c0c0"/>
<path d="M188.6 137v2.9" fill="none" stroke="#c80000" stroke-width=".34"/>
<path d="M190.8 51.8l.7 2.2h-1.4z" fill="#c0c0c0"/>
<g fill="none" stroke="#c80000" stroke-width=".34">
<path d="M167 19.3h2.9M167 36.7h2.9M167 30.9h2.9M167 25.1h2.9M167 54h2.9M167 48.2h2.9M167 42.4h2.9M190.8 54v2.9M165.5 95.8h2.9M165.5 119h2.9M165.5 113.2h2.9M165.5 107.4h2.9"/>
<path d="M165.5 101.6h2.9M165.5 136.3h2.9M165.5 130.5h2.9M165.5 124.7h2.9M104.9 234.4v2.9"/>
</g>
<g fill="none" stroke="#c0c0c0" stroke-width=".34">
<path d="M169.9 17.9h11.5l1.4 1.4-1.4 1.5h-11.5zM169.9 23.7h11.5l1.4 1.4-1.4 1.4h-11.5zM169.9 29.5h11.5l1.4 1.4-1.4 1.4h-11.5zM169.9 35.2h11.5l1.4 1.5-1.4 1.4h-11.5zM169.9 41h11.5l1.4 1.4-1.4 1.5h-11.5zM169.9 46.8h11.5l1.4 1.4-1.4 1.5h-11.5zM169.9 52.5h11.5l1.4 1.5-1.4 1.4h-11.5zM168.4 94.4h11.6l1.4 1.4-1.4 1.5h-11.6zM168.4 100.2h11.6l1.4 1.4-1.4 1.5h-11.6zM168.4 106h11.6l1.4 1.4-1.4 1.4h-11.6zM168.4 111.7h11.6l1.4 1.5-1.4 1.4h-11.6zM168.4 117.5h11.6l1.4 1.5-1.4 1.4h-11.6z"/>
<path d="M168.4 123.3h11.6l1.4 1.4-1.4 1.5h-11.6zM168.4 129.1h11.6l1.4 1.4-1.4 1.5h-11.6zM168.4 134.8h11.6l1.4 1.5-1.4 1.4h-11.6z"/>
</g>
<path d="M102.8 237.3h4.3v.7h-4.3z" fill-rule="evenodd" fill="#c0c0c0"/>
<path d="M120.1 64.1v2.9" fill="none" stroke="#c80000" stroke-width=".34"/>
<path d="M117.9 67h4.4v.7h-4.4z" fill-rule="evenodd" fill="#c0c0c0"/>
<path d="M79 53.3h46.1v.7h1.5" fill="none" stroke="#00c800" stroke-width=".34"/>
<circle cx="162.6" cy="212.8" r=".57" fill="#00c800"/>
<path d="M79 27.3h1.4v-8.7h-28.8v117.7h2.8M35.7 53.3h20.2M77.5 110.3h2.9v33.2h-28.8v80.8h2.8M77.5 136.3h49.8M84 165.1v33.3h-6.5M162.6 178.1v35.4M133.1 212.8h29.5M77.5 224.3h33.9" fill="none" stroke="#00c800" stroke-width=".34"/>
<circle cx="44.3" cy="118.9" r=".57" fill="#00c800"/>
<path d="M37.1 119h17.3M44.3 107.4v11.6M36.4 207h18M133.1 207h58.4" fill="none" stroke="#00c800" stroke-width=".34"/>
<circle cx="159.7" cy="207" r=".56" fill="#00c800"/>
<path d="M159.8 178.1v28.9M133.1 201.3h58.4" fill="none" stroke="#00c800" stroke-width=".34"/>
<circle cx="156.8" cy="201.2" r=".57" fill="#00c800"/>
<path d="M156.9 178.1v23.2M133.1 195.5h58.4" fill="none" stroke="#00c800" stroke-width=".34"/>
<circle cx="153.9" cy="195.4" r=".57" fill="#00c800"/>
<path d="M154 178.1v17.4M133.1 189.7h18" fill="none" stroke="#00c800" stroke-width=".34"/>
<circle cx="151.1" cy="189.6" r=".57" fill="#00c800"/>
<path d="M151.1 178.1v11.6h40.4M133.1 183.9h58.4" fill="none" stroke="#00c800" stroke-width=".34"/>
<circle cx="148.2" cy="183.9" r=".57" fill="#00c800"/>
<g fill="none" stroke="#00c800" stroke-width=".34">
<path d="M125.1 13.5h-41.8v19.6h-4.3M125.1 19.3h-38.2v16.6h-7.9M146.8 13.5h20.2M125.1 25.1h-35.3v13.7h-10.8M125.1 30.9h-33.2v10.8h-12.9M125.1 36.7h-31v7.9h-15.1M125.1 48.2h-25.9v2.2h-20.2M125.1 42.4h-28.8v5.1h-17.3M127.3 95.8h-44v20.3h-5.8M127.3 107.4h-36.1v14.4h-13.7M127.3 101.6h-39.7v17.4h-10.1M127.3 119h-28.1v8.6h-21.7"/>
<path d="M127.3 113.2h-31.8v11.5h-18M127.3 130.5h-23.1v2.9h-26.7M127.3 124.7h-25.2v5.8h-24.6M148.2 178.1v5.8M111.4 183.9h-23.1v20.2h-10.8M111.4 189.7h-20.2v17.3h-13.7M111.4 195.5h-16.6v14.4h-17.3M111.4 207h-10.1v8.7h-23.8M111.4 201.3h-13.7v11.5h-20.2M111.4 212.8h-7.2v5.8h-26.7M111.4 218.6h-4.3v2.8h-29.6M133.1 224.3h35.3"/>
</g>
<circle cx="168.4" cy="224.3" r=".57" fill="#00c800"/>
<path d="M168.4 178.1v46.2h23.1M133.1 218.6h32.4" fill="none" stroke="#00c800" stroke-width=".34"/>
<circle cx="165.5" cy="218.5" r=".56" fill="#00c800"/>
<g fill="none" stroke="#00c800" stroke-width=".34">
<path d="M146.8 19.3h20.2M146.8 36.7h20.2M146.8 30.9h20.2M146.8 25.1h20.2M146.8 54h20.2M146.8 48.2h20.2M146.8 42.4h20.2M190.8 56.9v2.9h-44M148.9 95.8h16.6M148.9 119h16.6M148.9 113.2h16.6M148.9 107.4h16.6"/>
<path d="M148.9 101.6h16.6M148.9 136.3h16.6M148.9 130.5h16.6M148.9 124.7h16.6M188.6 139.9v2.2h-39.7M165.5 178.1v40.5h26"/>
</g>
<g fill="#00c800">
<circle cx="190.7" cy="56.8" r=".57"/>
<circle cx="40.7" cy="110.3" r=".57"/>
</g>
<g fill="none" stroke="#00c800" stroke-width=".34">
<path d="M35 35.9h20.9M35.7 27.3h20.2M35.7 50.4h20.2M35.7 47.5h20.2M44.3 94.4v1.4M37.1 110.3h17.3M40.7 110.3v36.1M37.8 133.4h16.6M37.8 130.5h16.6M36.4 198.4h18M36.4 218.6h18M36.4 221.4h18"/>
<path d="M125.1 267.6v2.2"/>
</g>
<circle cx="138.8" cy="266.9" r=".57" fill="#00c800"/>
<path d="M138.9 264v2.9h11.5v2.2" fill="none" stroke="#00c800" stroke-width=".34"/>
<circle cx="114.3" cy="267.6" r=".57" fill="#00c800"/>
<path d="M114.3 264v3.6h10.8" fill="none" stroke="#00c800" stroke-width=".34"/>
<circle cx="88.3" cy="267.6" r=".56" fill="#00c800"/>
<path d="M88.3 264.8v5M88.3 267.6h10.2v3M114.3 267.6v1.5M138.9 266.9v1.5" fill="none" stroke="#00c800" stroke-width=".34"/>
<circle cx="145.3" cy="179.6" r=".57" fill="#00c800"/>
<path d="M125.1 59.8h-5v4.3M40.7 157.9v5.1M127.3 142.1h-5.8v4.3M137.4 165.9v13.7h7.9M145.3 178.1v52h-12.2M111.4 230.1h-6.5v4.3M98.5 279.2v4.3" fill="none" stroke="#00c800" stroke-width=".34"/>
<circle cx="88.3" cy="283.5" r=".56" fill="#00c800"/>
<path d="M125.1 278.5v4.3M88.3 281.3v2.2h10.2" fill="none" stroke="#00c800" stroke-width=".34"/>
<circle cx="114.3" cy="282.8" r=".57" fill="#00c800"/>
<path d="M150.4 277.7v5.1M114.3 280.6v2.2h10.8" fill="none" stroke="#00c800" stroke-width=".34"/>
<circle cx="138.8" cy="282.8" r=".57" fill="#00c800"/>
<path d="M138.9 279.9v6.5M88.3 283.5v2.9M114.3 282.8v2.9M138.9 282.8h11.5" fill="none" stroke="#00c800" stroke-width=".34"/>
<g font-size="3.4" fill="#c0c0c0">
<text x="2.5" y="9.2">Shiftregister</text>
<text x="128" y="9.9">IC16</text>
<text x="58.8" y="22.4">74HC595N</text>
<text x="58.8" y="59.9">IC7</text>
<text x="128.7" y="66.3">ULN2803A</text>
<text x="130.2" y="92.2">IC15</text>
<text x="42.2" y="104.5" transform="rotate(-90 42.2 104.5)">R10</text>
<text x="48.7" y="105.2" transform="rotate(-90 48.7 105.2)">10K</text>
<text x="57.3" y="105.3">74HC595N</text>
<text x="57.3" y="142.9">IC10</text>
<text x="130.9" y="148.5">ULN2803A</text>
<text x="38.6" y="155" transform="rotate(-90 38.6 155)">R11</text>
<text x="45" y="155.7" transform="rotate(-90 45 155.7)">10K</text>
<text x="142.7" y="166.7">RN1</text>
<text x="114.3" y="180.3">IC17</text>
<text x="143" y="181.9">10K</text>
<text x="57.3" y="193.4">74HC595N</text>
<text x="57.3" y="230.9">IC12</text>
<text x="115" y="236.6">ULN2803A</text>
<text x="137.4" y="275.6">IC7</text>
<text x="86.9" y="277">IC12</text>
<text x="94.8" y="278.8" transform="rotate(-90 94.8 278.8)">C3</text>
<text x="104.2" y="278.8" transform="rotate(-90 104.2 278.8)">0,1µF</text>
<text x="112.9" y="276.3">IC10</text>
<text x="121.5" y="278.1" transform="rotate(-90 121.5 278.1)">C4</text>
<text x="130.9" y="278.1" transform="rotate(-90 130.9 278.1)">0,1µF</text>
<text x="146.8" y="277.4" transform="rotate(-90 146.8 277.4)">C5</text>
<text x="156.2" y="277.4" transform="rotate(-90 156.2 277.4)">0,1µF</text>
</g>
<g font-size="2.5" fill="#c0c0c0">
<text x="170.4" y="14.4">ROW1</text>
<text x="170.4" y="20.2">ROW2</text>
<text x="23.1" y="28.2">SHRES</text>
<text x="59.4" y="28.2">RES\</text>
<text x="67.4" y="28.2">SEROUT</text>
<text x="170.4" y="26">ROW3</text>
<text x="72.7" y="33.9">Q7</text>
<text x="170.4" y="31.7">ROW4</text>
<text x="23.4" y="36.8">OE_(D9)</text>
<text x="59.4" y="36.8">OE\</text>
<text x="72.7" y="36.8">Q6</text>
<text x="72.7" y="39.7">Q5</text>
<text x="170.4" y="37.5">ROW5</text>
<text x="72.7" y="42.6">Q4</text>
<text x="72.7" y="45.5">Q3</text>
<text x="170.4" y="43.3">ROW6</text>
<text x="22" y="51.2">SCK_(D13)</text>
<text x="23.2" y="48.3">SS_(D10)</text>
<text x="61.6" y="48.3">RCLK</text>
<text x="61.6" y="51.2">CLK</text>
<text x="72.7" y="48.3">Q2</text>
<text x="72.7" y="51.2">Q1</text>
<text x="170.4" y="49.1">ROW7</text>
<text x="192.1" y="51.9">VCC_1</text>
<text x="22.1" y="54.1">MOSI_(D11)</text>
<text x="59.4" y="54.1">SERIN</text>
<text x="72.7" y="54.1">Q0</text>
<text x="170.4" y="54.8">ROW8</text>
<text x="128.6" y="60.6">GND</text>
<text x="46.4" y="89.5">+5V</text>
<text x="169" y="96.7">ROW9</text>
<text x="169" y="102.5">ROW10</text>
<text x="24.6" y="111.1">SHRES</text>
<text x="57.9" y="111.1">RES\</text>
<text x="66" y="111.1">SEROUT</text>
<text x="169" y="108.2">ROW11</text>
<text x="24.6" y="119.8">OE (D9)</text>
<text x="57.9" y="119.8">OE\</text>
<text x="71.2" y="116.9">Q7</text>
<text x="71.2" y="119.8">Q6</text>
<text x="169" y="119.8">ROW13</text>
<text x="169" y="114">ROW12</text>
<text x="71.2" y="122.7">Q5</text>
<text x="71.2" y="125.6">Q4</text>
<text x="169" y="125.6">ROW14</text>
<text x="25.3" y="131.4">SS_(D10)</text>
<text x="60.2" y="131.4">RCLK</text>
<text x="71.2" y="128.5">Q3</text>
<text x="71.2" y="131.4">Q2</text>
<text x="169" y="131.4">ROW15</text>
<text x="25.3" y="134.2">SCK_(D13)</text>
<text x="57.9" y="137.1">SERIN</text>
<text x="60.2" y="134.2">CLK</text>
<text x="71.2" y="137.1">Q0</text>
<text x="71.2" y="134.2">Q1</text>
<text x="169" y="137.1">ROW16</text>
<text x="189.9" y="135">VCC_1</text>
<text x="130.8" y="142.9">GND</text>
<text x="139.4" y="161">+12V</text>
<text x="87.5" y="166">MOSI_OUT</text>
<text x="194.9" y="184.8">SEL_1</text>
<text x="194.9" y="190.5">SEL_2</text>
<text x="194.9" y="196.3">SEL_3</text>
<text x="23.8" y="199.2">SHRES</text>
<text x="57.9" y="199.2">RES\</text>
<text x="66" y="199.2">SEROUT</text>
<text x="194.9" y="202.1">SEL_4</text>
<text x="23.8" y="207.9">OE (D9)</text>
<text x="57.9" y="207.9">OE\</text>
<text x="71.2" y="205">Q7</text>
<text x="71.2" y="207.9">Q6</text>
<text x="194.9" y="207.9">SEL_5</text>
<text x="71.2" y="210.7">Q5</text>
<text x="71.2" y="213.7">Q4</text>
<text x="23.8" y="219.4">SS_(D10)</text>
<text x="60.2" y="219.4">RCLK</text>
<text x="71.2" y="216.5">Q3</text>
<text x="71.2" y="219.4">Q2</text>
<text x="194.9" y="219.4">FRAME</text>
<text x="23.8" y="222.3">SCK_(D13)</text>
<text x="57.9" y="225.2">SERIN</text>
<text x="60.2" y="222.3">CLK</text>
<text x="71.2" y="225.2">Q0</text>
<text x="71.2" y="222.3">Q1</text>
<text x="194.9" y="225.2">STROBE</text>
<text x="114.9" y="231">GND</text>
<text x="90.3" y="259.8">+5V</text>
<text x="116.3" y="259.1">+5V</text>
<text x="140.8" y="259.1">+5V</text>
</g>
</svg>
